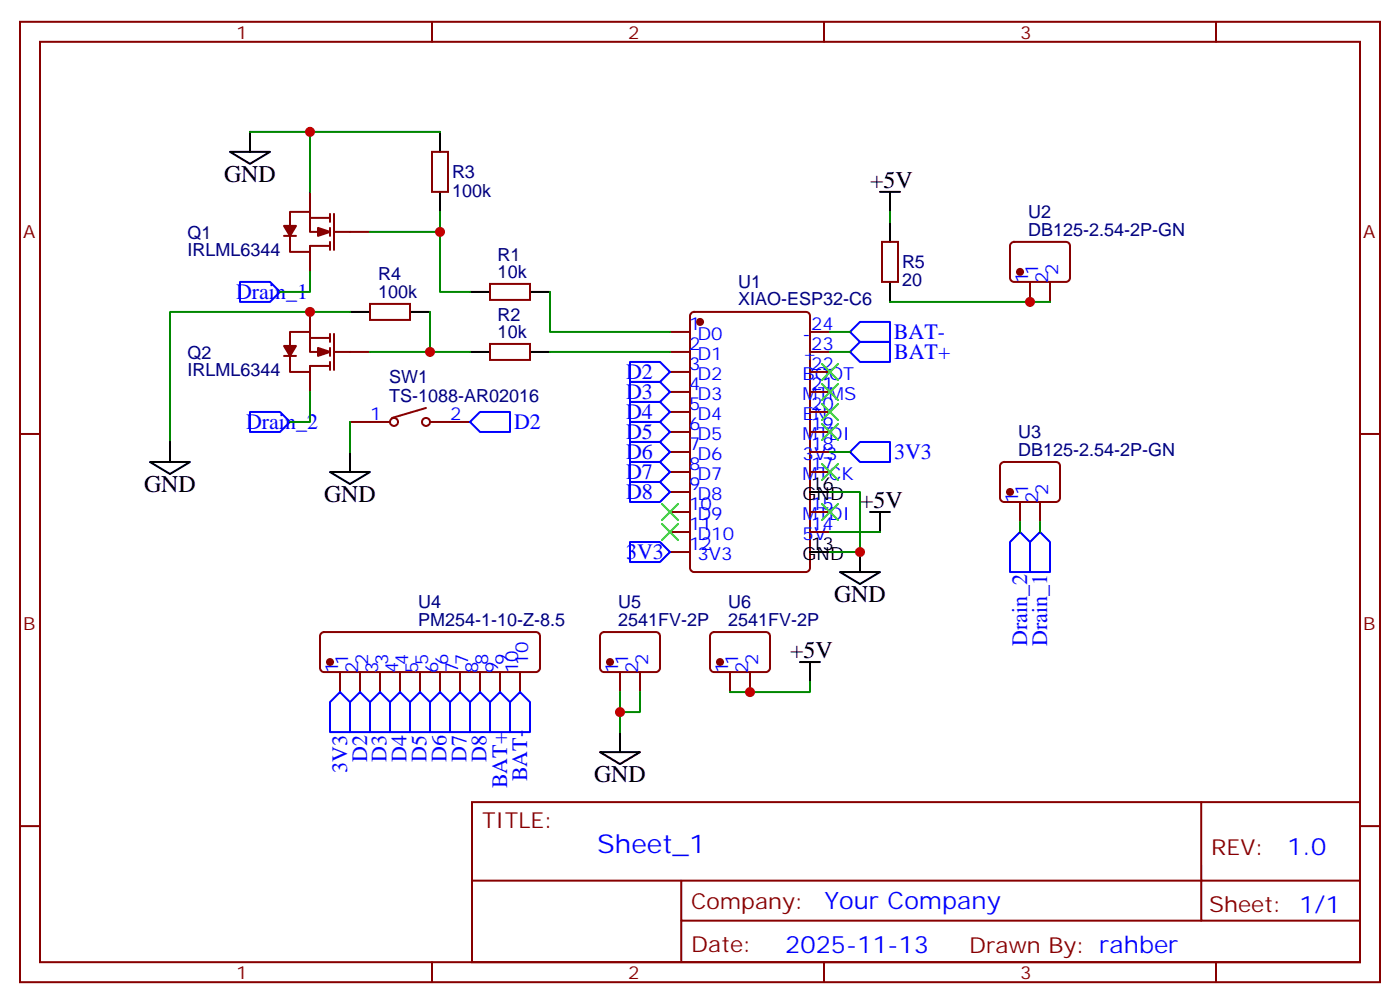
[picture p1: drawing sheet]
<svg xmlns="http://www.w3.org/2000/svg" width="247mm" height="177mm" viewBox="0 0 247 177" stroke-linecap="round" stroke-linejoin="round" font-family="sans-serif">
<g fill="none" stroke="#870000" stroke-width=".35">
<path d="M3.5 3.8h239.9v169.4h-239.9zM7.1 7.4h232.8v162.3h-232.8zM76.2 3.8v3.6M145.3 3.8v3.6M214.5 3.8v3.6M54.7 37.4v3.5h3.5M54.7 37.4h-3.5v2.8M54.7 33.8v3.6M54.7 38.4h3.5M58.2 37.7v1.4M58.9 37.7v6.4M76.2 26.8h2.8v7h-2.8z"/>
<path d="M50.1 41.6h2.1M51.2 40.9v3.5h3.5v-1h3.5M54.7 58.5v3.6h3.5M54.7 58.5h-3.5v2.8M54.7 44.4v3.5M54.7 55v3.5M54.7 59.6h3.5M58.2 40.2v1.4M58.2 42.7v1.4M58.2 58.9v1.4M58.9 40.9h6.4M58.9 58.9v6.3"/>
<path d="M65.3 53.6h7v2.8h-7zM86.4 50.1h7.1v2.8h-7.1zM118.2 58.5h3.5M121.9 55.2l.5-.2h19.8a.71 .71 0 0 1 .7 .7v44.5a.76 .76 0 0 1-.7 .7h-19.8a.76 .76 0 0 1-.7-.7v-44.5zM142.9 58.5h3.5M155.6 42.7h2.8v7h-2.8zM178.4 42.9l.5-.2h9.1a.71 .71 0 0 1 .7 .7v5.6a.76 .76 0 0 1-.7 .7h-9.1a.76 .76 0 0 1-.7-.7v-5.6zM181.7 49.7v3.5M185.2 49.7v3.5M3.5 76.5h3.6M50.1 62.8h2.1M51.2 62.1v3.5h3.5v-1.1h3.5"/>
<path d="M54.7 65.6v3.5M58.2 61.3v1.5M58.2 63.8v1.4M58.9 62.1h6.4M61.7 74.4h7.1M75.1 71.9l-6 1.8M75.8 74.4h7.1M86.4 60.6h7.1v2.9h-7.1zM118.2 62.1h3.5M118.2 65.6h3.5M118.2 69.1h3.5M118.2 72.6h3.5"/>
<path d="M118.2 76.2h3.5M118.2 79.7h3.5M142.9 62.1h3.5M142.9 65.6h3.5M142.9 69.1h3.5M142.9 72.6h3.5M142.9 76.2h3.5M142.9 79.7h3.5M239.9 76.5h3.5M118.2 83.2h3.5M118.2 86.7h3.5M118.2 90.3h3.5"/>
<path d="M118.2 93.8h3.5M118.2 97.3h3.5M142.9 83.2h3.5M142.9 90.3h3.5M142.9 93.8h3.5M176.6 81.7l.5-.2h9.2a.71 .71 0 0 1 .7 .7v5.6a.76 .76 0 0 1-.7 .7h-9.2a.76 .76 0 0 1-.7-.7v-5.6zM179.9 88.5v3.5M183.4 88.5v3.5M56.7 111.6l.4-.2h37.4a.71 .71 0 0 1 .7 .7v5.7a.76 .76 0 0 1-.7 .7h-37.4a.76 .76 0 0 1-.7-.7v-5.7zM60 118.5v3.5M63.5 118.5v3.5M67 118.5v3.5"/>
<path d="M70.6 118.5v3.5M74.1 118.5v3.5M77.6 118.5v3.5M81.1 118.5v3.5M84.7 118.5v3.5M88.2 118.5v3.5M91.7 118.5v3.5M106.1 111.6l.4-.2h9.2a.71 .71 0 0 1 .7 .7v5.7a.76 .76 0 0 1-.7 .7h-9.2a.76 .76 0 0 1-.7-.7v-5.7zM109.4 118.5v3.5M112.9 118.5v3.5M125.5 111.6l.4-.2h9.2a.71 .71 0 0 1 .7 .7v5.7a.76 .76 0 0 1-.7 .7h-9.2a.76 .76 0 0 1-.7-.7v-5.7zM128.8 118.5v3.5"/>
<path d="M132.3 118.5v3.5M3.5 145.7h3.6M83.3 141.4h156.6v28.3h-156.6zM83.3 155.3h156.5M120.2 155.3v14.1M211.9 141.5v20.8M239.9 145.7h3.5M76.2 169.7v3.5M120.2 162.3h119.6M145.3 169.7v3.5M214.5 169.7v3.5"/>
<circle cx="69.5" cy="74.4" r=".71"/>
<circle cx="75.1" cy="74.4" r=".71"/>
</g>
<g fill="#870000" stroke="#870000" stroke-width=".35">
<path d="M50.1 39.8h2.1l-1 1.8z"/>
<path d="M56.1 40.2l2.1 .7-2.1 .7z"/>
<path d="M50.1 61h2.1l-1 1.8z"/>
<path d="M56.1 61.3l2.1 .8-2.1 .7z"/>
<circle cx="123.5" cy="56.8" r=".53"/>
<circle cx="179.9" cy="47.9" r=".53"/>
<circle cx="178.2" cy="86.7" r=".53"/>
<circle cx="58.2" cy="116.7" r=".53"/>
<circle cx="107.6" cy="116.7" r=".53"/>
<circle cx="127" cy="116.7" r=".53"/>
</g>
<g fill="none" stroke="#000" stroke-width=".35">
<path d="M40.6 26.8h7l-3.5 2.1zM44.1 23.2v3.6M77.6 23.2v3.6M77.6 33.8v3.6M155.2 33.8h3.5M157 33.8v3.6M157 39.1v3.6M61.7 55h3.6M72.3 55h3.5M82.9 51.5h3.5M93.5 51.5h3.5M157 49.7v3.5"/>
<path d="M30 77.9v3.6M61.7 79.7v3.5M82.9 62.1h3.5M93.5 62.1h3.5M26.5 81.5h7l-3.5 2.1zM58.2 83.2h7.1l-3.6 2.1zM142.9 97.3h3.5M142.9 86.7h3.5M151.7 97.3v3.6M153.5 90.3h3.5M155.2 90.3v3.5M141.1 116.7h3.5"/>
<path d="M142.9 116.7v3.6M148.2 100.9h7l-3.5 2.1zM105.8 132.6h7.1l-3.5 2.1zM109.4 129.1v3.5"/>
</g>
<g fill="none" stroke="#008700" stroke-width=".35">
<path d="M44.1 23.2h10.6M77.6 23.2h-22.9v10.6M77.6 37.4v3.5M157 37.4v1.7M54.7 47.9v3.6h-5.3M61.7 55h-31.7v22.9M65.3 40.9h12.3v10.6h5.3M75.8 55v7.1M97 51.5v7h21.2M146.4 58.5h3.5M157 53.2h28.2M54.7 69.1v5.3h-3.5"/>
<path d="M61.7 74.4v5.3M65.3 62.1h17.6M97 62.1h21.2M146.4 62.1h3.5M146.4 79.7h3.5M146.4 86.7h5.3v10.6h-5.3M146.4 93.8h8.8M179.9 92v1.8M183.4 92v1.8M109.4 122v7.1M112.9 122v3.6h-3.5M142.9 120.3v1.7h-14.1"/>
</g>
<g fill="none" stroke="#00f" stroke-width=".35">
<path d="M42.3 49.7h5.3l1.8 1.8-1.8 1.7h-5.3zM149.9 58.5l1.8-1.7h5.3v3.5h-5.3zM44.1 72.6h5.3l1.8 1.8-1.8 1.8h-5.3zM82.9 74.4l1.8-1.8h5.3v3.6h-5.3zM111.1 67.3h5.3l1.8 1.8-1.8 1.8h-5.3zM111.1 70.9h5.3l1.8 1.7-1.8 1.8h-5.3zM111.1 74.4h5.3l1.8 1.8-1.8 1.7h-5.3zM111.1 77.9h5.3l1.8 1.8-1.8 1.8h-5.3zM111.1 63.8h5.3l1.8 1.8-1.8 1.7h-5.3zM149.9 62.1l1.8-1.8h5.3v3.5h-5.3zM151.7 77.9h5.3v3.6h-5.3l-1.8-1.8zM111.1 81.5h5.3l1.8 1.7-1.8 1.8h-5.3z"/>
<path d="M111.1 85h5.3l1.8 1.7-1.8 1.8h-5.3zM111.1 95.6h5.3l1.8 1.7-1.8 1.8h-5.3zM179.9 93.8l1.8 1.8v5.3h-3.5v-5.3zM183.4 93.8l1.8 1.8v5.3h-3.5v-5.3zM60 122l1.7 1.8v5.3h-3.5v-5.3zM63.5 122l1.8 1.8v5.3h-3.6v-5.3zM67 122l1.8 1.8v5.3h-3.5v-5.3zM70.6 122l1.7 1.8v5.3h-3.5v-5.3zM74.1 122l1.7 1.8v5.3h-3.5v-5.3zM77.6 122l1.8 1.8v5.3h-3.6v-5.3zM79.4 123.8l1.7-1.8 1.8 1.8v5.3h-3.5zM84.7 122l1.7 1.8v5.3h-3.5v-5.3z"/>
<path d="M86.4 123.8l1.8-1.8 1.8 1.8v5.3h-3.6zM91.7 122l1.8 1.8v5.3h-3.5v-5.3z"/>
</g>
<g fill="none" stroke="#3c3" stroke-width=".35">
<path d="M145 74.8l2.8 2.8M145 71.2l2.8 2.8M145 67.7l2.8 2.8M145 64.2l2.8 2.8M147.8 74.8l-2.8 2.8M147.8 71.2l-2.8 2.8M147.8 67.7l-2.8 2.8M147.8 64.2l-2.8 2.8M116.8 88.9l2.8 2.8M116.8 92.4l2.8 2.8M119.6 92.4l-2.8 2.8M119.6 88.9l-2.8 2.8"/>
<path d="M145 81.8l2.8 2.8M145 88.9l2.8 2.8M147.8 81.8l-2.8 2.8M147.8 88.9l-2.8 2.8"/>
</g>
<g fill="#c00">
<circle cx="75.8" cy="62.1" r=".88"/>
<circle cx="77.6" cy="40.9" r=".88"/>
<circle cx="54.7" cy="55" r=".88"/>
<circle cx="54.7" cy="23.2" r=".88"/>
<circle cx="151.7" cy="97.3" r=".88"/>
<circle cx="109.4" cy="125.6" r=".88"/>
<circle cx="132.3" cy="122" r=".88"/>
<circle cx="181.7" cy="53.2" r=".88"/>
</g>
<text font-size="4.6" fill="#00f" x="105.3" y="150.5">Sheet_1</text>
<g font-size="4.2">
<text x="39.5" y="32.1">GND</text>
<text x="153.5" y="33.1">+5V</text>
<text x="25.4" y="86.7">GND</text>
<text x="57.1" y="88.5">GND</text>
<text x="151.7" y="89.6">+5V</text>
<text x="147.1" y="106.2">GND</text>
<text x="139.3" y="116">+5V</text>
<text x="104.8" y="137.9">GND</text>
</g>
<g font-size="4.2" fill="#00f">
<text x="227.1" y="150.7">1.0</text>
<text x="145.4" y="160.3">Your Company</text>
<text x="138.5" y="168.1">2025-11-13</text>
</g>
<g font-size="3.9" fill="#00f">
<text x="41.6" y="52.7">Drain_1</text>
<text x="157.7" y="59.8">BAT-</text>
<text x="157.7" y="63.3">BAT+</text>
<text x="110.4" y="70.3">D3</text>
<text x="110.4" y="66.8">D2</text>
<text x="43.4" y="75.7">Drain_2</text>
<text x="90.7" y="75.7">D2</text>
<text x="110.4" y="73.8">D4</text>
<text x="110.4" y="77.3">D5</text>
<text x="110.4" y="80.9">D6</text>
<text x="157.7" y="81">3V3</text>
<text x="110.4" y="84.4">D7</text>
<text x="110.4" y="87.9">D8</text>
<text x="110.4" y="98.6">3V3</text>
<text x="181.2" y="113.9" transform="rotate(-90 181.2 113.9)">Drain_2</text>
<text x="184.7" y="113.9" transform="rotate(-90 184.7 113.9)">Drain_1</text>
<text x="61.2" y="136.3" transform="rotate(-90 61.2 136.3)">3V3</text>
<text x="64.7" y="134.4" transform="rotate(-90 64.7 134.4)">D2</text>
<text x="68.2" y="134.4" transform="rotate(-90 68.2 134.4)">D3</text>
<text x="71.7" y="134.4" transform="rotate(-90 71.7 134.4)">D4</text>
<text x="75.2" y="134.4" transform="rotate(-90 75.2 134.4)">D5</text>
<text x="78.8" y="134.4" transform="rotate(-90 78.8 134.4)">D6</text>
<text x="82.3" y="134.4" transform="rotate(-90 82.3 134.4)">D7</text>
<text x="85.8" y="134.4" transform="rotate(-90 85.8 134.4)">D8</text>
<text x="93" y="137.8" transform="rotate(-90 93 137.8)">BAT-</text>
<text x="89.4" y="139" transform="rotate(-90 89.4 139)">BAT+</text>
</g>
<g font-size="3.9" fill="#800">
<text x="85" y="146">TITLE:</text>
<text x="213.6" y="150.7">REV:</text>
<text x="121.9" y="160.2">Company:</text>
<text x="213.3" y="160.8">Sheet: 1/1</text>
<text x="121.9" y="167.9">Date:</text>
<text x="171" y="168">Drawn By: rahber</text>
</g>
<g font-size="3.2" fill="#800">
<text x="41.6" y="6.8">1</text>
<text x="110.8" y="6.8">2</text>
<text x="179.9" y="6.8">3</text>
<text x="4.1" y="41.9">A</text>
<text x="240.4" y="41.9">A</text>
<text x="4.1" y="111.1">B</text>
<text x="240.4" y="111.1">B</text>
<text x="41.6" y="172.6">1</text>
<text x="110.8" y="172.6">2</text>
<text x="179.9" y="172.6">3</text>
</g>
<g font-size="3.2" fill="#000080">
<text x="79.7" y="34.7">100k</text>
<text x="79.7" y="31.5">R3</text>
<text x="181.3" y="41.6">DB125-2.54-2P-GN</text>
<text x="181.3" y="38.4">U2</text>
<text x="33.1" y="45.2">IRLML6344</text>
<text x="33.1" y="42.1">Q1</text>
<text x="87.8" y="46">R1</text>
<text x="159.1" y="47.3">R5</text>
<text x="66.7" y="52.5">100k</text>
<text x="66.7" y="49.3">R4</text>
<text x="87.8" y="49">10k</text>
<text x="130.2" y="53.7">XIAO-ESP32-C6</text>
<text x="130.2" y="50.7">U1</text>
<text x="159.1" y="50.5">20</text>
<text x="87.8" y="59.6">10k</text>
<text x="87.8" y="56.6">R2</text>
<text x="33.1" y="63.3">Q2</text>
<text x="33.1" y="66.3">IRLML6344</text>
<text x="68.6" y="70.9">TS-1088-AR02016</text>
<text x="68.6" y="67.6">SW1</text>
<text x="179.6" y="77.3">U3</text>
<text x="179.6" y="80.4">DB125-2.54-2P-GN</text>
<text x="73.7" y="107.2">U4</text>
<text x="109" y="107.2">U5</text>
<text x="128.4" y="107.2">U6</text>
<text x="73.7" y="110.4">PM254-1-10-Z-8.5</text>
<text x="109" y="110.4">2541FV-2P</text>
<text x="128.4" y="110.4">2541FV-2P</text>
</g>
<g font-size="3.2" fill="#00f">
<text x="181.3" y="49.9" transform="rotate(-90 181.3 49.9)">1</text>
<text x="183.1" y="48.4" transform="rotate(-90 183.1 48.4)">1</text>
<text x="184.9" y="49.9" transform="rotate(-90 184.9 49.9)">2</text>
<text x="186.6" y="48.4" transform="rotate(-90 186.6 48.4)">2</text>
<text x="121.5" y="58.2">1</text>
<text x="123" y="59.9">D0</text>
<text x="141.6" y="59.9">-</text>
<text x="143.1" y="58.2">24</text>
<text x="121.5" y="61.7">2</text>
<text x="121.5" y="65.2">3</text>
<text x="123" y="63.5">D1</text>
<text x="141.6" y="63.5">+</text>
<text x="143.1" y="65.2">22</text>
<text x="143.1" y="61.7">23</text>
<text x="121.5" y="68.8">4</text>
<text x="123" y="67">D2</text>
<text x="123" y="70.5">D3</text>
<text x="141.6" y="70.5">MTMS</text>
<text x="141.6" y="67">BOOT</text>
<text x="143.1" y="68.8">21</text>
<text x="65.3" y="74">1</text>
<text x="79.4" y="74">2</text>
<text x="121.5" y="72.3">5</text>
<text x="121.5" y="75.8">6</text>
<text x="123" y="74">D4</text>
<text x="123" y="77.6">D5</text>
<text x="141.6" y="77.6">MTDI</text>
<text x="141.6" y="74">EN</text>
<text x="143.1" y="75.8">19</text>
<text x="143.1" y="72.3">20</text>
<text x="121.5" y="79.3">7</text>
<text x="121.5" y="82.9">8</text>
<text x="123" y="81.1">D6</text>
<text x="141.6" y="81.1">3V3</text>
<text x="143.1" y="82.9">17</text>
<text x="143.1" y="79.3">18</text>
<text x="121.5" y="86.4">9</text>
<text x="121.5" y="89.9">10</text>
<text x="123" y="84.6">D7</text>
<text x="123" y="88.2">D8</text>
<text x="141.6" y="84.6">MTCK</text>
<text x="143.1" y="89.9">15</text>
<text x="179.6" y="88.7" transform="rotate(-90 179.6 88.7)">1</text>
<text x="181.3" y="87.2" transform="rotate(-90 181.3 87.2)">1</text>
<text x="183.1" y="88.7" transform="rotate(-90 183.1 88.7)">2</text>
<text x="184.9" y="87.2" transform="rotate(-90 184.9 87.2)">2</text>
<text x="121.5" y="93.5">11</text>
<text x="123" y="91.7">D9</text>
<text x="123" y="95.2">D10</text>
<text x="141.6" y="95.2">5V</text>
<text x="141.6" y="91.7">MTDI</text>
<text x="143.1" y="93.5">14</text>
<text x="121.5" y="97">12</text>
<text x="123" y="98.7">3V3</text>
<text x="59.6" y="118.7" transform="rotate(-90 59.6 118.7)">1</text>
<text x="61.4" y="117.2" transform="rotate(-90 61.4 117.2)">1</text>
<text x="63.1" y="118.7" transform="rotate(-90 63.1 118.7)">2</text>
<text x="64.9" y="117.2" transform="rotate(-90 64.9 117.2)">2</text>
<text x="66.7" y="118.7" transform="rotate(-90 66.7 118.7)">3</text>
<text x="68.4" y="117.2" transform="rotate(-90 68.4 117.2)">3</text>
<text x="70.2" y="118.7" transform="rotate(-90 70.2 118.7)">4</text>
<text x="72" y="117.2" transform="rotate(-90 72 117.2)">4</text>
<text x="73.7" y="118.7" transform="rotate(-90 73.7 118.7)">5</text>
<text x="75.5" y="117.2" transform="rotate(-90 75.5 117.2)">5</text>
<text x="77.3" y="118.7" transform="rotate(-90 77.3 118.7)">6</text>
<text x="79" y="117.2" transform="rotate(-90 79 117.2)">6</text>
<text x="80.8" y="118.7" transform="rotate(-90 80.8 118.7)">7</text>
<text x="82.5" y="117.2" transform="rotate(-90 82.5 117.2)">7</text>
<text x="84.3" y="118.7" transform="rotate(-90 84.3 118.7)">8</text>
<text x="86.1" y="117.2" transform="rotate(-90 86.1 117.2)">8</text>
<text x="87.8" y="118.7" transform="rotate(-90 87.8 118.7)">9</text>
<text x="89.6" y="117.2" transform="rotate(-90 89.6 117.2)">9</text>
<text x="91.4" y="118.7" transform="rotate(-90 91.4 118.7)">10</text>
<text x="93.1" y="117.2" transform="rotate(-90 93.1 117.2)">10</text>
<text x="109" y="118.7" transform="rotate(-90 109 118.7)">1</text>
<text x="110.8" y="117.2" transform="rotate(-90 110.8 117.2)">1</text>
<text x="112.5" y="118.7" transform="rotate(-90 112.5 118.7)">2</text>
<text x="114.3" y="117.2" transform="rotate(-90 114.3 117.2)">2</text>
<text x="128.4" y="118.7" transform="rotate(-90 128.4 118.7)">1</text>
<text x="130.2" y="117.2" transform="rotate(-90 130.2 117.2)">1</text>
<text x="131.9" y="118.7" transform="rotate(-90 131.9 118.7)">2</text>
<text x="133.7" y="117.2" transform="rotate(-90 133.7 117.2)">2</text>
</g>
<g font-size="3.2">
<text x="141.6" y="88.2">GND</text>
<text x="143.1" y="86.4">16</text>
<text x="141.6" y="98.7">GND</text>
<text x="143.1" y="97">13</text>
</g>
</svg>
